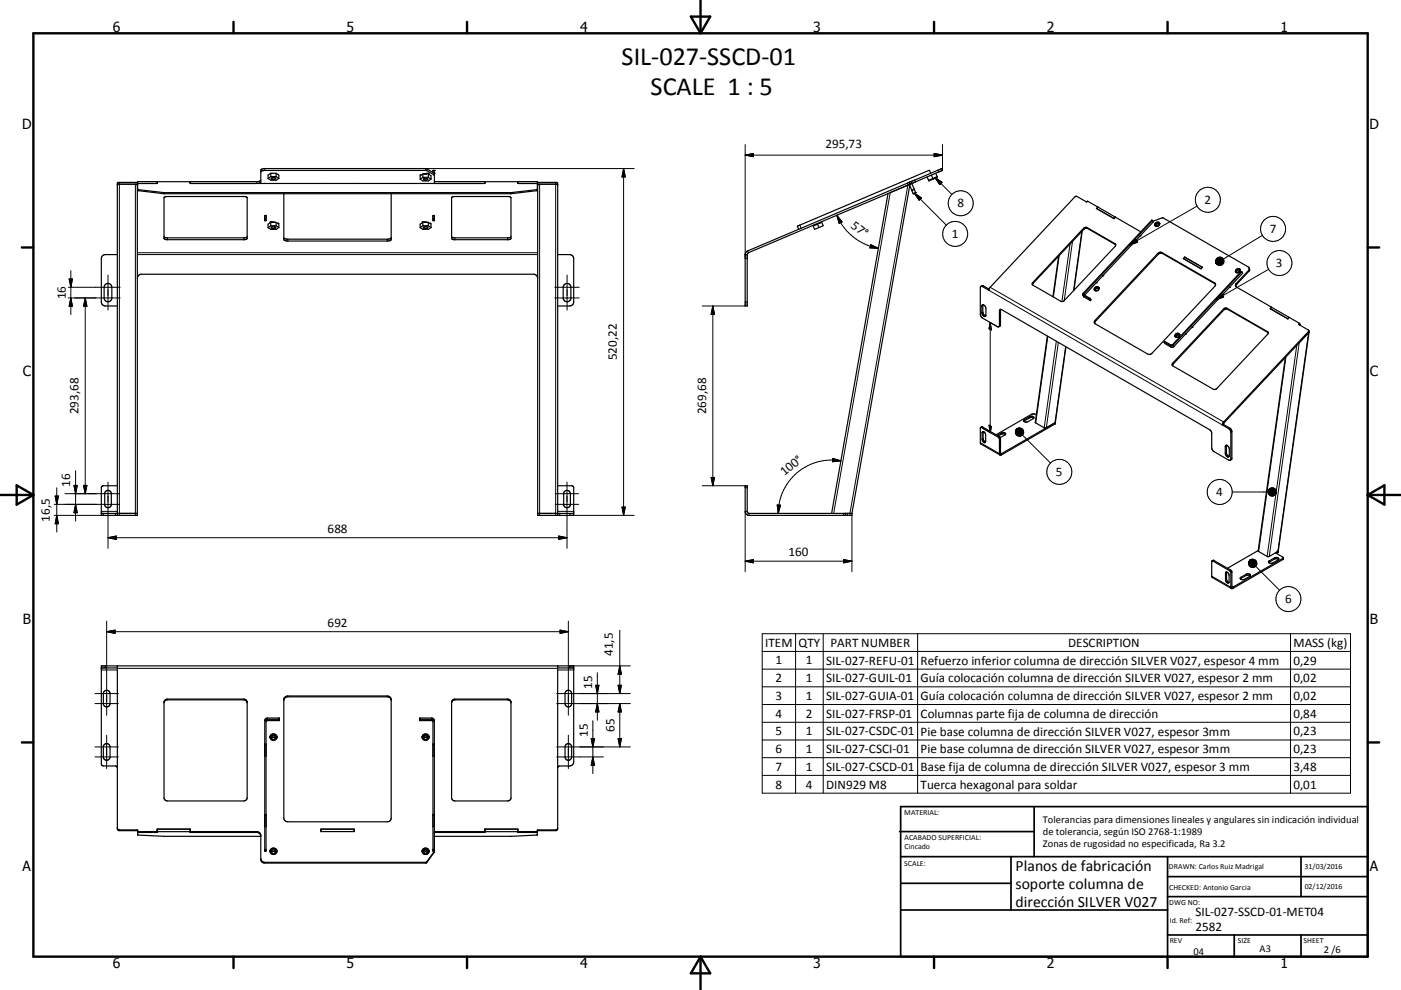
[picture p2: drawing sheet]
<svg xmlns="http://www.w3.org/2000/svg" width="420mm" height="297mm" viewBox="0 0 420 297" stroke-linecap="round" stroke-linejoin="round" font-family="sans-serif">
<g fill="none" stroke="#000" stroke-width=".36">
<path d="M35.3 55.4l-.1 .2zM35.4 55.4h-.1M35.6 55.3l-.4 .1M35.8 55.3h-.2M40.7 55.3l.5 .2v99.1h-10.8v-8.5l.6-.4h4.2M41.3 54.7h-5.7l-.4 .2v99.7M41.3 55.2l-5.7 .1M41.3 55h5.9v-.5h9.8v.5h88.4v-.5h15.7v2.5l-7.9 1.1h-104l-7.9-1v-2.6h5.8v.5M41.3 56.7l.2 .2 7.7 .9h104l7.7-.9 .2-.2M47.1 54.8h.1M49.3 59.2l.7-.2 23.9 .1 .2 .2v12.3l-.8 .3-23.9-.1-.2-.3zM57 54.8h.1"/>
<path d="M78.2 54l-1 .5h-20.1v.5M78.2 51.6l.9-.5h48.6l2.5 1.5M80.4 53.5l.8 .6h1.6l.8-.6M81 52.1l-.6 .4v1M81.2 52v1M81.2 53h1.6M81.2 53l-.8 .5M81.4 53.4l.3-.1a.58 .58 0 0 1 .9 .3l-.1 .1a.84 .84 0 0 1-1.2-.2zM81.6 52h1.2M82.8 52l.6 .4M82.8 52v1M82.8 53l.8 .5"/>
<path d="M83.6 52.5v1M85.1 58.1v13.7l.2 .3 1 .2h29.8l.9-.2 .3-.3v-13.7M126 53.7l.8 .6h1.6l.8-.6M126.8 52.2l-.8 .3v1.2M126.8 52.2v1M126.8 52.2h1.2M126.8 53.2h1.6M126.8 53.2l-.8 .5M127 53.6l.2-.1a.6 .6 0 0 1 1 .4l-.3 .1a.56 .56 0 0 1-.9-.4zM128 52.1l-.9 .1M128.4 52h-.4v.2M128.4 52l.8 .7v1"/>
<path d="M128.4 52v1.2M128.4 53.2l.8 .5M129.8 51.7v-.6h.4v.9M130.2 52l-2.6-1.4h-48.2l-1.2 .4v3.7l-1.2 .3M130.2 52v3M130.2 54.5h15.1v.5M135.5 59.2l.7-.2h16.2l.7 .2 .1 12.4-.8 .3h-16.2l-.7-.2zM145.3 54.8h.1M155.2 54.5v.5h5.9M155.2 54.8h.1M155.3 54.5v.5M161.1 55.2l5.6 .1"/>
<path d="M161.1 54.7h5.7l.4 .2v99.7M161.6 55.3l-.4 .3v99h10.8v-8.5l-.6-.4h-4.2M166.6 55.3h.2M166.7 55.3l.5 .1M167 55.4h.1M167.1 55.4l.1 .2zM266.2 58.1l-16.9 95.9M272.2 55.6l-5.3 2.2M272.6 54.7h.1M272.6 54.7l-48.5 20.6-.5 .4-.2 .7M272.6 54.7l.2 .6M272.8 55.7l.6 1.5"/>
<path d="M272.8 55.3l-17.4 98.7M272.8 55.3h.1M273.1 54.5h.1M273.1 54.5l-.5 .2M273.1 54.5l1 2.4M273.4 55l-49 20.8-.4 .6M273.4 55h.1M273.4 57.2h.1M274.1 56.9l.4 .9-.7 .3-.4-.9M274.1 56.9h.1M278 53.1l.4 1M279 52l-.3-.8-.2-.1-38.9 16.5-.5 .3 .3 .9"/>
<path d="M279.2 52.5l.5 1M279.7 53.5l-1.3 .6M279.7 53.5l.1 .2M279.8 53.7l-1.3 .6-.1-.2M280.5 52l.5 1M281 53l-1.3 .5M281 53l.1 .2-1.3 .5M282.5 51.1h.1M282.5 51.1l-9.1 3.9M282.6 51.1l-.3-.5-9.1 3.9M35.2 76.4h-3.9l-.7 .4-.2 .8v13.3l.4 .6 .8 .3h3.6M49.2 71l.8 .4h23.3l.8-.4"/>
<path d="M79.4 64.6h.4v1.6h-.4zM79.4 65.7h.1M79.8 65.7h.1M79.8 64.6v1.4h-.4M80.4 68.3l.8 .5h1.6l.8-.5M81.2 66.5l-.8 .8v1M81.2 66.5v1.2M81.2 66.5h.4v.2M81.2 67.7h1.6M81.2 67.7l-.8 .6M81.4 68.2l.3-.1a.58 .58 0 0 1 .9 .3h-.1a.83 .83 0 0 1-1.2-.2zM81.6 66.7h1.2"/>
<path d="M81.8 66.7h-.2M82.3 66.7h.2M82.8 66.7l.8 .4v1.2M82.8 66.7v1M82.8 67.7l.8 .6M85.1 71.3l.9 .5h30.4l.9-.5M126 68.3l.8 .5h1.6l.8-.5M126.8 66.5l-.8 .8v1M126.8 66.5h.4v.2M126.8 66.5v1.2M126.8 67.7h1.6M126.8 67.7l-.8 .6"/>
<path d="M127 68.2l.3-.1a.54 .54 0 0 1 .9 .3l-.8 .1-.4-.1zM127.2 66.7h1.2M127.4 66.7h-.2M127.9 66.7h.2M128.4 66.7l.8 .4v1.2M128.4 66.7v1M128.4 67.7l.8 .6M129.8 64.6h.4v1.6h-.4zM130.2 65.7h.1M130.2 64.6v1.4h-.4M135.4 71l.8 .4h16.2l.8-.4M167.2 76.4h3.9l.6 .4 .3 .8v13.3l-.5 .6-.7 .3h-3.6"/>
<path d="M223.4 76.4v15.4h.6v-15.4M223.4 76.4h.6M243.7 67.6l.5 1.2 1.3-.5M245.1 67.3l-1 .4-.1-.2M245.1 67.3l.4 1M245.9 66.7l.1 .2-.9 .4M246.3 66.5l.5 1.2-1.3 .6M317.4 76.9l-1.7 12.1M324.5 69.3l-2.5 17.8M325.8 60.6l-2.9-1.7-.6 .2-25.8 27.6M325.8 60.6h.1M325.8 60.6l.2-.3 3.1 1.8"/>
<path d="M328.8 62.6l5.2 3M328.8 62.6h.1M329.1 62.1l.1 .1M329.1 62.1l-.4 .4 5.3 3.1M329.2 62.1l12.8 7.4M329.2 62.1l-.4 .5M334 65.6h.1M334.4 65.2l-.4 .4M334.5 73.4l-8.5-4.9h-.7l-15.5 16.5-.2 .5M334.5 73.5l-.2-.4-8.4-4.8h-.7l-15.7 16.6 .1 .5M334.5 73.5l-.2 .4-15.5 16.5h-.7l-8.5-5M341.8 70.7l.1 .1"/>
<path d="M341.9 70.7l-16.7 17.9M345.6 66.2l-20.7 22 .1 .2 1.9 1.2 .2 .4-.2 .2M345.6 66.2l-.3-.1-20.6 21.9-.1 .4M345.6 66.2h.1M345.6 66.2l.2 .4-4 4.1M345.7 66.4l3-1 25.6 14.7 .2 .4-.1 .5-3.8 4.1-.2 .5 .1 .4M347.1 76l.7-.3 .5 .1 15.9 9.1 .2 .5-19 20.6-.9 .4-16.2-9.3-.2-.5 .2-.5zM347.4 67.7l-.4 .1M347.5 67.5a.43 .43 0 0 0-.6-.3 .43 .43 0 0 0-.1 .7M347.7 67.1a.89 .89 0 0 0-1.4 .6M347.7 67.1l-.3 .6M347.7 67.1a.71 .71 0 0 0-1.1-.4 .71 .71 0 0 0 0 1.1l.8-.1"/>
<path d="M355.2 77.1l-.4 .5 5.3 3M355.2 77.1l5.3 3.1-.4 .4M355.2 77.1v.1M355.2 77.2l5.2 3M355.2 77.2l-.4 .4M31.6 85.3a1.15 1.15 0 0 1 1.3-.2 1.15 1.15 0 0 1 .6 1.1v3.2a1.16 1.16 0 0 1-1.1 1.1 1.16 1.16 0 0 1-1.2-1.1v-3.5zM41.2 83.5l.3-.8 .9-.4h117.6l.9 .4 .3 .8M169.3 85.3a1.15 1.15 0 0 1 1.2-.2 1.15 1.15 0 0 1 .7 1.1v3.2a1.16 1.16 0 0 1-1.2 1.1 1.16 1.16 0 0 1-1.2-1.1l.1-3.5zM294.1 85.9l.6-.2 1.8 1M294.5 91.5a1.03 1.03 0 0 1 1.1 1.1v1.9a.52 .52 0 0 1-.6 .5 .52 .52 0 0 1-.5-.6l-.1-.4v-2.3zM294.7 91.4v2.4l.4 .7 .4 .3M296.5 86.7l-.1 .4-2-1.2-.5 .3v8.1l.3 .7 5.2 3 .2-.4v-4.5l.4-.3"/>
<path d="M300 92.8l62.6 36.1 .6 .7 .1 4.8 .2 .7 4.9 2.9 .5 .1M300 92.8v4.8l-.6 .4M324.6 88.4l2 1.3 .3 .5M324.6 88.5l.3 .5 2 1.2M329 87.2h-.1M329.2 87.1l-.2 .1M329.4 86.8a.46 .46 0 0 0-.7-.2 .46 .46 0 0 0-.1 .7M329.4 86.8l-.2 .3M329.4 86.8a.72 .72 0 0 0-.6-.9 .72 .72 0 0 0-.8 .8l.2 .5h.8M329.5 86.4a.89 .89 0 0 0-1.4 .7M330.6 82.7v.1M357.4 98.2h.1"/>
<path d="M360.4 80.2l-.3 .4M360.4 80.2h.1M364.4 85.3l-15.9-9.3h-.7l-19.4 20.4-.2 .6M366.7 88.2v.1M366.8 92.7l.9-.3 12.3 7.1 .2 .4-.1 .3-15.3 16.4-.7 .3-12.5-7.1-.2-.5zM368.6 86.2h.1M370.5 81a.67 .67 0 0 1 .9-.5 .67 .67 0 0 1 .3 1 .66 .66 0 0 1-.9 .3 .66 .66 0 0 1-.3-.8zM370.5 86l16 9.2M371.6 81.6l-.5 .2M371.9 81a.87 .87 0 0 0-1.5 .5M372.3 81.6l-20.6 22-.6 .2-2.1-1.1M372.3 81.6h.1"/>
<path d="M372.3 81.6l.2 .4-20.6 22-.8 .2-1.9-1.1-.2-.4M372.3 81.6l-.2-.1-20.7 22-2.1-1M374.5 80.4l.1 .8-3.9 4.1-.2 .7M380.2 99.8l-12.2-7.1h-.7l-15.6 16.5-.2 .5M380.9 92.6l5.2 3M380.9 92.6v.1M381.2 92.2l-.4 .4 5.3 3.1 .4-.5M381.3 92.2l-.4 .4M386.1 95.6v.1M386.5 95.2v.1M386.5 95.2l-.4 .4M386.5 95.2l3.1 1.8"/>
<path d="M389.6 97l-.2 .3 2.8 1.7 .1 .5-25.4 27.1-.4 .9M389.6 97l.1 .3M389.7 97.3l-.1 .1M389.7 97.3l.2 .3M392.3 99.8l-2.8 3M392.3 99.1l.2 .5M392.5 99.6l-9.3 65.7M392.5 99.6l-25.5 27.3-.2 .4M314 100.8l-3.6 25.9 2.8 1.7 .5-.1M319.6 104l-3.2 22.7M349 102.7h.1M349.3 102.4v.1"/>
<path d="M349.3 102.4l-.3 .3M353.4 101l-.6 .2M353.4 101l-.4 .2M353.5 100.9l-.1 .1M353.6 100.9a.44 .44 0 0 0-.7-.4 .44 .44 0 0 0-.1 .7M353.7 100.4a.89 .89 0 0 0-1.4 .6M353.7 100.4a.71 .71 0 0 0-1-.3 .71 .71 0 0 0-.1 1.1h.2M353.7 100.4l-.2 .5M385.4 107.2l-8.2 58.1 2.9 1.7 3-1.6M294 128.2l.5-.1 5.4 3.2M294 128.2l5.5 3.2 .3 5.1M294 128.2v4.9l5.8 3.4"/>
<path d="M294.6 129.5a.86 .86 0 0 1 .9 1v1.9a.51 .51 0 0 1-.6 .4 .51 .51 0 0 1-.4-.6zM294.8 129.5v2.3l.4 .7M295.2 132.5l.3 .1M295.5 132.2l-.4 .2M298.9 130.6l1.5-.8a.55 .55 0 0 1 .7-.1 .55 .55 0 0 1 .2 .8l-1.4 .8M301.4 130.4l-.8-.3-1.3 .7M307 126l1.9-1.1a.56 .56 0 0 1 .7-.1 .56 .56 0 0 1 .2 .8l-1.8 1a.62 .62 0 0 1-.7 .1 .62 .62 0 0 1-.3-.7zM309.9 125.5l-1-.2-1.9 1.1M310.7 124.5a1.4 1.4 0 0 0-1.5-.2l-10.6 6.1M316.3 126.9l-16.1 9.2-.2-.2-.1-4.6M316.4 126.8l-.1 .1M316.4 126.7v.1"/>
<path d="M316.4 126.7l-.1 .5-16 9.3h-.5M316.4 126.7l-.1 .2M366.5 127.5l2 1.2 .5 .8-.1 8.6M366.8 127.3l2 1.2 .5 .7v8.4l-.5 .5M366.8 127.3l-.3 .2M367.4 133.7a.91 .91 0 0 1 1.2 1v2a.46 .46 0 0 1-.5 .4 .46 .46 0 0 1-.4-.3l-.4-.8zM367.7 133.6v2.4l.2 .5 .6 .4M30.4 154h10.8M31.6 147.5a1.01 1.01 0 0 1 1.1-.3 1.01 1.01 0 0 1 .7 .9v3.2a.99 .99 0 0 1-1 1 .99 .99 0 0 1-1-1v-3.2zM161.2 154h10.8M169.3 147.5a1.01 1.01 0 0 1 1.1-.3 1.01 1.01 0 0 1 .6 .9v3.2a1 1 0 0 1-1 1 1 1 0 0 1-1-1v-3.2zM223.4 145.7h.6v7.7l.4 .6h31v.6h-31l-.7-.4-.3-.5z"/>
<path d="M253.4 154v.6M363.3 168.3l5.5 3 .2 .5v4.5l.2 .3-5.8-3.4zM367.5 171.7a.8 .8 0 0 1 1 .9v2a.51 .51 0 0 1-.6 .3 .51 .51 0 0 1-.4-.6zM367.8 171.6l-.1 2.3 .7 .9M374.8 172.8l-1.9 1.1-1-.2M374.8 172.8l.1-.2a.87 .87 0 0 0-1.3-.3l-1.7 1v.4M374.8 172.8l-1-.2-1.9 1.1M377.2 165.2l-9.2 5.3M380.4 168.4l1.7-1a.79 .79 0 0 1 1.3 .4l-2 1.2a.62 .62 0 0 1-.7 0 .62 .62 0 0 1-.3-.6zM382.7 166l2 1.2v.6l-15.5 8.8M383.1 165.4l-.5 .3 .1 .3M383.2 165.4h-.1"/>
<path d="M383.2 165.7l-.5 .3M383.2 165.3v.1M383.2 165.7h.1M383.2 165.3v.4M383.2 165.3l-.1 .1M383.3 167.9l-1-.3-1.9 1.2M384.7 167.4l-15.1 8.8-.3-.2-.1-4.7-5.3-3.2-.5 .2M35.2 199.8v48.9l.2 .4 .4 .1 5.5 .1M167.2 199.8v48.9l-.3 .4-.3 .1-5.5 .1M30.4 200.4h4.8M31.2 207.4a1 1 0 0 1 1.1-.2 1 1 0 0 1 .7 .9v3a1 1 0 0 1-1 1 1 1 0 0 1-1-1v-3zM49.2 210.7l.1 29.1 .9 .5h22.9l.6-.2 .4-.7v-28.7l-.2-.6-.8-.4h-22.9l-.8 .4-.2 .8"/>
<path d="M49.2 210.7l.4-.5 .6-.2h22.9l.6 .2 .4 .7M83.8 215.9l-3.8-.1-.2 .4v39.2h-.4v-39.2l.1-.4 .5-.3h3.8v.7h-3.6l-.4 .4M85.1 209.9v35.5l.2 .7 1 .4h29.8l.8-.2 .4-.9v-35.5l-.3-.7-.9-.4h-29.8l-1 .4-.2 .9M85.1 209.9l.5-.6 .7-.2h29.8l.8 .2 .4 .8M125.8 215.5v.7h3.6l.4 .2M125.8 215.8h3.7l.3 .3v39.3h.4M125.8 215.5h3.8l.5 .3 .1 .4v39.2M125.8 215.5h.1M125.8 215.8v.1M135.4 210.9l.4-.7 .6-.2h15.8l.6 .2 .4 .7M135.6 210.1l.8-.4h15.8l.9 .6 .1 29.1-.6 .8-16.2 .1-.9-.5-.1-29.1zM167.2 200.4h4.8"/>
<path d="M169.7 207.4a.98 .98 0 0 1 1.1-.3 .98 .98 0 0 1 .6 1v3a.99 .99 0 0 1-1 1 .99 .99 0 0 1-1-1v-3zM31.2 223.4a1 1 0 0 1 1.1-.2 1 1 0 0 1 .7 .9v3a1 1 0 0 1-1 1 1 1 0 0 1-1-1v-3zM35.2 230.4l-.4-.6h-3.8l-.6-.4v-29.6h141.6v29.1l-.7 .8-3.7 .1-.4 .6M79.4 223.4h.1M79.4 223.2h.1M79.4 226.9h.1M79.8 223.2v3.7M79.8 223.4h.1M81 221.3a1.06 1.06 0 0 1 1-.9 1.06 1.06 0 0 1 1 .9M81.4 221.6a.65 .65 0 0 1 .6-.8 .65 .65 0 0 1 .6 .8M81.4 221.6a.7 .7 0 0 0 1.2 0M81.4 221.6a.68 .68 0 0 1 1.2 0"/>
<path d="M127 221.6a.64 .64 0 0 1 .6-.9 .64 .64 0 0 1 .6 .9M127 221.6a.7 .7 0 0 1 1.2 0M127 221.6a.68 .68 0 0 0 .6 .4 .68 .68 0 0 0 .6-.4M128.6 221.2a1.06 1.06 0 0 0-1-.8 1.06 1.06 0 0 0-1 .9M130.2 223.2v3.7M130.2 223.4h.1M169.7 223.4a.98 .98 0 0 1 1.1-.2 .98 .98 0 0 1 .6 .9v3a.99 .99 0 0 1-1 1 .99 .99 0 0 1-1-1v-3zM35.2 248.4l.2 .5 .4 .1h5.5v1.5M41.3 249.7h5.9v-.9h9.8v.9h20l.7 .3 .5 .6M41.3 249.5h5.8M41.3 250.5h.1M41.3 250.5l7.9 .4h29"/>
<path d="M47.1 249.7v-1h10v1M47.1 249h.1M47.2 249.5h9.8M57 249h.1M57.1 249.5h19.9l.9 .4 .3 .9M78.2 250.6v7.2M78.2 257.6v.2M79.4 244.6h.1M79.4 244.3h.1M79.4 248h.1M79.8 244.3v3.7M79.8 244.6h.1"/>
<path d="M80.9 255.5a1.07 1.07 0 0 1 1.1-.9 1.07 1.07 0 0 1 1 .9M81.4 255.8a.68 .68 0 0 1 1.2 0M96.2 249h.1M96.2 248.7h10v.8h-10zM96.3 249.5v-.7h9.8v.7M106.1 249h.1M127 255.9a.7 .7 0 0 1 1.2 0M128.6 255.3a1.07 1.07 0 0 0-1.1-.6 1.07 1.07 0 0 0-.9 .8M130.2 244.3v3.7M130.2 244.6h.1M130.2 255.4l-2.2 3.1-.4 .2h-48.2l-.8-.2-.4-.7M130.2 249.7h15.2v-.9h9.8v.9h5.9"/>
<path d="M130.2 255.3v.1M145.3 249.7v-1h10v1M145.3 249.5h-15.1v6.1l-2.2 3.2-.4 .1h-48.2l-1-.4-.2-.7M145.3 249h.1M155.2 249h.1M161.1 250.5l-7.9 .4h-23M161.1 249.5h-15.7M161.1 250.5h.1M167.2 248.4l-.3 .5-.3 .1h-5.4l-.1 1.5"/>
<circle cx="371.2" cy="81.4" r=".44"/>
<circle cx="82" cy="221.2" r="1.02"/>
<circle cx="127.6" cy="221.1" r="1.01"/>
<circle cx="82" cy="255.4" r="1.02"/>
<circle cx="82" cy="255.5" r=".63"/>
<circle cx="127.6" cy="255.6" r=".63"/>
<circle cx="127.6" cy="255.4" r="1.01"/>
</g>
<g fill="none" stroke="#000" stroke-width=".3">
<path d="M35.8 54.7v99.9M40.6 55.3v99.3M41.2 54.7v.6M41.5 56.9v.3M49.2 57.8v.3M77 54.5v.5M79.4 50.6v.5M81.6 52l-.6 .1M83.4 52.4l.2 .1M128 50.7v.5M129.8 51.2h.4M130.2 51.9v.6"/>
<path d="M153.2 57.8v.3M160.9 56.9v.3M161.2 54.7v.6M161.8 55.3v99.3M166.6 54.7v99.9M187 50.6v104M187 50.6l.5 2.5h-1zM190.1 50.6h-62.5v.5M223.4 43.4v34.2h.6M223.4 46.5l2.5-.5v1zM223.4 46.5h59.2M266.9 57.8l-17 96.2"/>
<path d="M272.1 54.9l.2 .6M272.2 55.6l-17.4 99M272.7 54.7l.2 .5M274.1 56.7l-.8 .3M274.1 56.9l-.7 .3M274.1 58l9.6 9.5M274.1 58l2.2 1.4-.7 .7zM274.2 54l.3 .6M274.5 57.8l-.7 .3M280.1 46l2.5 .5-2.5 .5zM280.3 53.3l5.1 5M280.3 53.3l2.1 1.4-.7 .7z"/>
<path d="M281.2 51.1l.3 .5M282.6 43.4v7.7M41.2 75.8h120M41.2 76.4h120M50.2 71.4v.5M73.1 71.4v.5M86.3 71.8v.5M116.1 71.8v.5M136.4 71.4v.5M152.2 71.4v.5M224.1 75.3l.3 .5M239.8 67.5l.4 1"/>
<path d="M250.9 64.6a16.7 16.7 0 0 0 12.4 9.9M250.9 64.6l1.6 2-.9 .4zM261.1 73.4l2.2 1.1-2.5-.1zM317.6 76.7l-1.8 12.4M320.8 73.2l-2.4 17.3M321.5 72.4l-2.4 17.8M324.3 69.4l-2.5 17.8M324.9 68.5l.1 .2M325.9 68.3l.1 .2M334.3 73.1l.1 .3M338.7 73.5l1.9-1.7 .5 .9zM345.3 66.1l.2 .1"/>
<path d="M347.1 76l.1 .3M348.3 75.8l.2 .2M358.9 61.8l-20.2 11.7M378.5 70.6l-11.7 7.1M20.5 89.4h15.5M20.5 86.2h15.5M20.7 83.7h1l-.5 2.5zM21.2 89.4l.5 2.5h-1zM21.2 81.2v13.2M25.6 89.4v58.7M25.6 89.4l.5 2.5h-1.1zM32.4 82.5v10.5"/>
<path d="M166.4 89.4h7.3M166.4 86.2h7.3M170 82.5v10.5M210.5 91.8h12.9M213.7 91.8v53.9M213.7 91.8l.5 2.5h-1zM223.4 90.6h.6M294.7 93.7l-.3 .1M294.7 91.7l-.3 .2M294.9 85.8l-.4 .2M296.4 87.1l70.1 40.4M296.8 96.7l2.3 1.3"/>
<path d="M296.9 86.2l70 40.4 .1 .3M296.9 96.8v33M296.9 96.8l.3 2.2-.7-.4zM300 93.1l-.4 .2M300 97.4l-.4 .2M309.7 84.7l.1 .3M324.7 88l.5 .6M325 88.4l-.2 .3 .2 .4M326.8 89.5l-.2 .2M326.9 89.6l-.2 .2M328.3 96.1l.1 .3M364.2 84.9l.1 .3"/>
<path d="M364.4 90l2-1.7 .5 .8zM366.8 92.7l.1 .3M367.9 92.5l.1 .2M370.6 85.1l.1 .2M372 81.5l.2 .2M374.3 81.1l.1 .3M380 99.5l.1 .3M380.3 80.8l-15.9 9.2M389.4 97.2v.2M392.3 99.5l.1 .3M392.3 99.8l-9.2 66M314.2 100.9l-3.7 26"/>
<path d="M316.7 102.4l-3.6 25.9M317.3 102.7l-3.6 25.6M319.5 104l-3.2 23.2M349.3 102.5l-.2 .2M351.1 103.5l-.2 .2 .2 .5M351.5 103.4l.4 .6M351.6 108.9l.1 .3M385.5 107.1l-8.1 58.4M388.8 103.6l-8.9 63.3M389.5 102.8l-9 64.1M249.7 137.5l2.4 .8-2.5 .2zM252.1 138.3a16 16 0 0 0-18.8 15.7"/>
<path d="M293.9 132.8l5.7 3.3 .4-.2 .3 .2v.4M294.5 128.1l-.3 .1M294.6 128.5l2.3 1.3M294.7 129.7l-.3 .2M294.7 131.6l-.3 .2M296.5 127.5l.7 .4-.3 1.9zM299.6 131l-.3 .2M300 131.6l-.4 .2M300.2 129.9v.4M306.6 130.5l8.3 8.4M307.1 125.9v.4M308.7 125v.4"/>
<path d="M367.7 135.8l-.4 .2M367.7 133.8l-.4 .2M368.7 128.4l-.3 .2M369.3 137.5l-.3 .2M369.3 129.5l-.3 .2M16.3 151.3h19.6M16.5 148.8h1l-.5 2.5zM17 146.3v13.3M17 154.6l.5 2.5h-1zM19.5 148.1h16.4M22.2 145.6h1l-.5 2.5zM22.7 141.2v15.1"/>
<path d="M22.7 151.3l.5 2.5h-1zM25 145.6h1.1l-.5 2.5zM30.4 153.4h4.8M31 154v.6h-14.7M32.4 144.6v19.9M34.6 154v.6M166.5 151.3h7M166.5 148.1h7M167.2 153.4h4.8M167.8 154v.6M170 144.6v19.9M170.8 154v.6h19.3"/>
<path d="M186.5 152.1h1l-.5 2.5zM210.5 145.7h12.9M213.2 143.2h1l-.5 2.5zM223.4 146.3h.6M224 153.4h-.6v18.1M224.6 154v.6M233 151.5l1 .1-.7 2.4zM252.8 154v.6M254 154v.6M255.4 154.6v16.9M369.4 147.6h10.7M32.4 161.3h137.6"/>
<path d="M32.4 161.3l2.5-.5v1zM167.5 160.8l2.5 .5-2.5 .5zM223.4 168.4h32M223.4 168.4l2.5-.5v1zM252.9 167.9l2.5 .5-2.5 .5zM363.3 172.9l5.7 3.3 .3-.2 .4 .2v.3M363.9 168.1l-.3 .2M367.7 173.8l-.3 .1M367.7 171.8l-.3 .2M369 171.1l-.3 .2M369.3 171.6l-.3 .2M372 173.2v.3"/>
<path d="M373.6 172.3v.3M376.5 169.9l7.1 7.2M380.5 168.3v.3M382.1 167.4v.3M382.7 165.7v.3M384.6 167.5v.4M31.6 199.8v.6M32 186.3v28.3M32 189.5h138.4M32 189.5l2.5-.5v1zM167.9 189l2.5 .5-2.5 .5zM170.4 186.3v28.3"/>
<path d="M185.8 189.1v19M185.8 199.8l.5 2.5h-1zM189 199.8h-18.2v.6M228.5 190.1h176.4v47.9h-176.4zM228.5 195.4h176.4M238.5 190.1v47.9M246.8 190.1v47.9M275.1 190.1v47.9M386.9 190.1v47.9M28.5 211.1h7M28.5 208.1h7M30.4 201h4.8"/>
<path d="M35.2 200.5h132M50.2 209.7v.3M73.1 209.7v.3M79.4 216.2h.4M80.2 215.4v.8M83.6 215.4v.4M86.3 208.8v.3M116.1 208.8v.3M126 215.4v.4M129.4 215.4v.8M129.8 216.2h.4M136.4 209.7v.3"/>
<path d="M152.2 209.7v.3M166.9 211.1h22.1M166.9 208.1h22.1M167.2 201h4.8M177.7 216.2v15.9M178.6 205.6h1l-.5 2.5zM179.1 201.8v14.3M179.1 211.1l.5 2.5h-1zM185.3 205.6h1l-.5 2.5zM185.8 211.1v13M185.8 211.1l.5 2.5h-1zM228.5 200.7h176.4"/>
<path d="M228.5 206.1h176.4M228.5 211.4h176.4M228.5 216.7h176.4M28.5 224.1h7M28.5 227.1h7M32 220.6v10M166.9 224.1h22.1M166.9 227.1h14M170.4 220.6v10M177.2 221.6h1l-.5 2.5zM177.7 227.1l.5 2.5h-1zM185.3 221.6h1l-.5 2.5z"/>
<path d="M228.5 222h176.4M228.5 227.3h176.4M228.5 232.6h176.4M35.8 249v.2M41.2 249v.2M77 249.5v.2M79.4 258.7v.2M79.4 254.8h.4M79.4 255.1h.4M127.6 258.7v.2M128 258.5v.3M129.8 254.8h.4"/>
<path d="M129.8 255.1h.4M130.2 255.5v.2M161.2 249v.2M166.6 249v.2"/>
<circle cx="362.1" cy="59.9" r="3.8"/>
<circle cx="286.4" cy="70.2" r="3.8"/>
<circle cx="288" cy="61" r="3.7"/>
<circle cx="381.7" cy="68.7" r="3.8"/>
<circle cx="383.6" cy="78.9" r="3.8"/>
<circle cx="317.6" cy="141.6" r="3.8"/>
<circle cx="365.7" cy="147.6" r="3.8"/>
<circle cx="386.3" cy="179.7" r="3.7"/>
</g>
<g fill="#000">
<circle cx="129.8" cy="51.1" r=".18"/>
<circle cx="130.2" cy="51.1" r=".18"/>
<circle cx="130.2" cy="52" r=".18"/>
<circle cx="273.8" cy="58.1" r=".18"/>
<circle cx="274.5" cy="57.8" r=".18"/>
<circle cx="129.8" cy="65.7" r=".18"/>
<circle cx="339.9" cy="72.8" r=".18"/>
<circle cx="341.9" cy="70.7" r=".18"/>
<circle cx="328.7" cy="84.8" r=".18"/>
<circle cx="330.6" cy="82.7" r=".18"/>
<circle cx="357.4" cy="98.2" r=".18"/>
<circle cx="366.7" cy="88.3" r=".18"/>
<circle cx="368.6" cy="86.2" r=".18"/>
<circle cx="355.4" cy="100.3" r=".18"/>
<circle cx="129.8" cy="223.4" r=".18"/>
<circle cx="129.8" cy="223.2" r=".18"/>
<circle cx="129.8" cy="226.9" r=".18"/>
<circle cx="129.8" cy="244.6" r=".18"/>
<circle cx="129.8" cy="248" r=".18"/>
<circle cx="129.8" cy="244.3" r=".18"/>
</g>
<g fill="none" stroke="#000" stroke-width=".71">
<path d="M10 10h400v277h-400zM70 6.6v3.4M140 6.6v3.4M207.1 5h5.8l-2.9 5zM210 0v10M280 6.6v3.4M350 6.6v3.4M6.6 74.2h3.4M410 74.2h3.5M0 148.5h10M5 145.6l5 2.9-5 2.9zM410 148.5h10.1"/>
<path d="M410 148.5l5.1-2.9v5.8zM6.6 222.7h3.4M410 222.7h3.5M70 287v3.4M140 287v3.4M210 287v10M210 287l2.9 5h-5.8zM280 287v3.4M350 287v3.4"/>
</g>
<g fill="none" stroke="#000" stroke-width=".51">
<path d="M269.7 249.5h40.3M270 242h140v45h-140zM270 257h140M303.1 257v16M310 242v15M350 257v30M390.1 257v12M270 265h33.1M270 273h80M350 269h60M350 263h60M350 280.5h60"/>
<path d="M370 280.5v6.5M390.1 280.5v6.5"/>
</g>
<g fill="#000" stroke="#000" stroke-width=".3">
<path d="M187 50.6l.5 2.5h-1zM223.4 46.5l2.5-.5v1zM274.1 58l2.2 1.4-.7 .7zM280.1 46l2.5 .5-2.5 .5zM280.3 53.3l2.1 1.4-.7 .7zM250.9 64.6l1.6 2-.9 .4zM261.1 73.4l2.2 1.1-2.5-.1zM338.7 73.5l1.9-1.7 .5 .9zM364.7 79l.3 .4zM364.7 79l.6 .5zM364.7 79l.8 .6zM364.7 79l1.1 .6z"/>
<path d="M364.7 79l1.4 .6zM364.7 79l1.6 .5-.2 .1zM364.7 79l1.8 .3-.2 .2zM364.7 79l2 .1-.2 .2zM364.7 79l2.2-.1-.2 .2zM364.7 79l2.2-.4v.3zM364.7 79l2.3-.6-.1 .2zM364.7 79l2.2-.9 .1 .3zM364.7 79l2.2-1.2v.3zM364.7 79l2-1.4 .2 .2zM364.7 79l1.8-1.6 .2 .2zM366.3 77.3l.2 .1-1.8 1.6z"/>
<path d="M366.1 77.2l.2 .1-1.6 1.7zM365.8 77.1l.3 .1-1.4 1.8zM365.5 77.1h.3l-1.1 1.9zM365.3 77.2l.2-.1-.8 1.9zM365 77.3l.3-.1-.6 1.8zM364.8 77.5l.2-.2-.3 1.7zM364.8 77.5l-.1 1.5zM364.7 77.7v1.3zM364.5 78l.2 1zM364.5 78.2l.2 .8zM364.5 78.5l.2 .5zM364.5 78.8l.2 .2z"/>
<path d="M20.7 83.7h1l-.5 2.5zM21.2 89.4l.5 2.5h-1zM25.6 89.4l.5 2.5h-1.1zM213.7 91.8l.5 2.5h-1zM296.9 96.8l.3 2.2-.7-.4zM364.4 90l2-1.7 .5 .8zM249.7 137.5l2.4 .8-2.5 .2zM296.5 127.5l.7 .4-.3 1.9zM304.8 128.8l-.3 .4zM304.8 128.8l-.4 .7zM304.8 128.8l-.4 .9zM304.8 128.8l-.3 1.2z"/>
<path d="M304.8 128.8l-.2 1.5zM304.8 128.8l-.1 1.7-.1-.2zM304.8 128.8l.1 1.9-.2-.2zM304.8 128.8l.4 2-.3-.1zM304.8 128.8l.6 2.1-.2-.1zM304.8 128.8l.9 2.1h-.3zM304.8 128.8l1.2 2.1h-.3zM304.8 128.8l1.4 2-.2 .1zM304.8 128.8l1.7 1.8-.3 .2zM304.8 128.8l1.8 1.6-.1 .2zM304.8 128.8l2 1.4-.2 .2zM304.8 128.8l2.1 1.2-.1 .2z"/>
<path d="M304.8 128.8l2.1 .9v.3zM304.8 128.8l2.1 .6v.3zM304.8 128.8l2 .4 .1 .2zM304.8 128.8l1.9 .1 .1 .3zM304.8 128.8l1.7-.1 .2 .2zM304.8 128.8l1.5-.2 .2 .1zM304.8 128.8l1.5-.2zM304.8 128.8l1.2-.3zM304.8 128.8l1-.4zM304.8 128.8l.7-.4zM304.8 128.8l.4-.3zM304.8 128.8l.2-.2z"/>
<path d="M16.5 148.8h1l-.5 2.5zM17 154.6l.5 2.5h-1zM22.2 145.6h1l-.5 2.5zM22.7 151.3l.5 2.5h-1zM25 145.6h1.1l-.5 2.5zM186.5 152.1h1l-.5 2.5zM213.2 143.2h1l-.5 2.5zM233 151.5l1 .1-.7 2.4zM382.5 147.1l.2 .5zM382.4 146.8l.3 .8zM382.2 146.6l.5 1zM382 146.5l.7 1.1z"/>
<path d="M381.7 146.4l1 1.2zM381.5 146.4h.2l1 1.2zM381.2 146.4h.3l1.2 1.2zM380.9 146.4h.3l1.5 1.2zM380.7 146.6l.2-.2 1.8 1.2zM380.5 146.7l.2-.1 2 1zM380.5 146.7l2.2 .9-2.4-.7zM380.3 146.9l2.4 .7-2.5-.4zM380.2 147.2l2.5 .4-2.5-.1zM380.2 147.5l2.5 .1-2.5 .1zM380.2 147.7l2.5-.1-2.5 .4zM380.2 148l2.5-.4-2.4 .6z"/>
<path d="M380.3 148.2l2.4-.6-2.2 .8zM380.5 148.4l2.2-.8-2 1zM380.7 148.6l2-1-1.8 1.1zM380.9 148.7l1.8-1.1-1.5 1.2zM381.2 148.8l1.5-1.2-1.2 1.2zM382.7 147.6l-1 1.2h-.2zM382.7 147.6l-1 1.2zM382.7 147.6l-.7 1.1zM382.7 147.6l-.5 .9zM382.7 147.6l-.3 .7zM382.7 147.6l-.2 .5zM382.7 147.6l-.1 .3z"/>
<path d="M32.4 161.3l2.5-.5v1zM167.5 160.8l2.5 .5-2.5 .5zM223.4 168.4l2.5-.5v1zM252.9 167.9l2.5 .5-2.5 .5zM374.7 168.1l-.3 .5zM374.7 168.1l-.4 .8zM374.7 168.1l-.4 1zM374.7 168.1l-.3 1.3zM374.7 168.1l-.2 1.5zM374.7 168.1l-.1 1.8-.1-.3zM374.7 168.1l.1 1.9-.2-.1zM374.7 168.1l.4 2.1-.3-.2z"/>
<path d="M374.7 168.1l.6 2.2-.2-.1zM374.7 168.1l.9 2.2h-.3zM374.7 168.1l1.2 2.1-.3 .1zM374.7 168.1l1.4 2-.2 .1zM374.7 168.1l1.7 1.9-.3 .1zM374.7 168.1l1.8 1.7-.1 .2zM374.7 168.1l2 1.5-.2 .2zM374.7 168.1l2.1 1.2-.1 .3zM374.7 168.1l2.1 1v.2zM374.7 168.1l2.1 .7v.3zM374.7 168.1l2 .4 .1 .3zM374.7 168.1l1.9 .2 .1 .2z"/>
<path d="M374.7 168.1h1.7l.2 .2zM374.7 168.1l1.5-.2 .2 .2zM374.7 168.1l1.5-.2zM374.7 168.1l1.2-.3zM374.7 168.1l1-.3zM374.7 168.1l.7-.3zM374.7 168.1l.4-.2zM374.7 168.1l.2-.1zM32 189.5l2.5-.5v1zM167.9 189l2.5 .5-2.5 .5zM178.6 205.6h1l-.5 2.5zM179.1 211.1l.5 2.5h-1z"/>
<path d="M185.3 205.6h1l-.5 2.5zM185.8 199.8l.5 2.5h-1zM185.8 211.1l.5 2.5h-1zM177.2 221.6h1l-.5 2.5zM177.7 227.1l.5 2.5h-1zM185.3 221.6h1l-.5 2.5z"/>
</g>
<g font-size="7.9">
<text x="186.4" y="19.6">SIL-027-SSCD-01</text>
<text x="195.1" y="28.5">SCALE 1 : 5</text>
</g>
<g font-size="4.7">
<text x="304.5" y="261.2">Planos de fabricación</text>
<text x="304.5" y="266.6">soporte columna de</text>
<text x="304.5" y="272">dirección SILVER V027</text>
</g>
<g font-size="4.2">
<text x="33.9" y="9.6">6</text>
<text x="103.9" y="9.6">5</text>
<text x="173.9" y="9.6">4</text>
<text x="243.8" y="9.6">3</text>
<text x="313.9" y="9.6">2</text>
<text x="383.9" y="9.6">1</text>
<text x="6.7" y="38.7">D</text>
<text x="410.5" y="38.7">D</text>
<text x="6.9" y="112.9">C</text>
<text x="410.7" y="112.9">C</text>
<text x="6.9" y="187.1">B</text>
<text x="410.7" y="187.1">B</text>
<text x="6.8" y="261.4">A</text>
<text x="410.7" y="261.4">A</text>
<text x="33.9" y="290.4">6</text>
<text x="103.9" y="290.4">5</text>
<text x="173.9" y="290.4">4</text>
<text x="243.8" y="290.4">3</text>
<text x="313.9" y="290.4">2</text>
<text x="383.9" y="290.4">1</text>
</g>
<g font-size="3.9">
<text x="247.5" y="44.4">295,73</text>
<text x="287" y="62.2">8</text>
<text x="361.1" y="61.2">2</text>
<text x="254.9" y="68" transform="rotate(38 254.9 68)">57°</text>
<text x="285.3" y="71.5">1</text>
<text x="380.7" y="69.9">7</text>
<text x="382.5" y="80.2">3</text>
<text x="19.7" y="89.8" transform="rotate(-90 19.7 89.8)">16</text>
<text x="184.9" y="108.1" transform="rotate(-90 184.9 108.1)">520,22</text>
<text x="23.5" y="124.3" transform="rotate(-90 23.5 124.3)">293,68</text>
<text x="211.7" y="124.3" transform="rotate(-90 211.7 124.3)">269,68</text>
<text x="235.2" y="142.9" transform="rotate(-40 235.2 142.9)">100°</text>
<text x="316.6" y="142.8">5</text>
<text x="21.1" y="146" transform="rotate(-90 21.1 146)">16</text>
<text x="364.7" y="148.8">4</text>
<text x="15" y="156.5" transform="rotate(-90 15 156.5)">16,5</text>
<text x="98.2" y="159.8">688</text>
<text x="236.4" y="166.8">160</text>
<text x="385.3" y="181">6</text>
<text x="98.2" y="188">692</text>
<text x="183.7" y="196.8" transform="rotate(-90 183.7 196.8)">41,5</text>
<text x="229.4" y="194.1">ITEM</text>
<text x="239.4" y="194.1">QTY</text>
<text x="249" y="194.1">PART NUMBER</text>
<text x="320.2" y="194.1">DESCRIPTION</text>
<text x="387.8" y="194.1">MASS (kg)</text>
<text x="232.5" y="199.3">1</text>
<text x="241.6" y="199.3">1</text>
<text x="247.7" y="199.4">SIL-027-REFU-01</text>
<text x="276" y="199.4">Refuerzo inferior columna de dirección SILVER V027, espesor 4 mm</text>
<text x="387.8" y="199.4">0,29</text>
<text x="177.5" y="206.6" transform="rotate(-90 177.5 206.6)">15</text>
<text x="232.5" y="204.6">2</text>
<text x="232.5" y="210">3</text>
<text x="241.6" y="204.6">1</text>
<text x="241.6" y="210">1</text>
<text x="247.7" y="204.6">SIL-027-GUIL-01</text>
<text x="247.7" y="210">SIL-027-GUIA-01</text>
<text x="276" y="204.7">Guía colocación columna de dirección SILVER V027, espesor 2 mm</text>
<text x="387.8" y="204.6">0,02</text>
<text x="387.8" y="210">0,02</text>
<text x="232.5" y="215.3">4</text>
<text x="241.6" y="215.3">2</text>
<text x="247.7" y="215.3">SIL-027-FRSP-01</text>
<text x="276" y="210.1">Guía colocación columna de dirección SILVER V027, espesor 2 mm</text>
<text x="276" y="215.4">Columnas parte fija de columna de dirección</text>
<text x="387.8" y="215.3">0,84</text>
<text x="176.2" y="221" transform="rotate(-90 176.2 221)">15</text>
<text x="184.2" y="219.5" transform="rotate(-90 184.2 219.5)">65</text>
<text x="232.5" y="220.6">5</text>
<text x="241.6" y="220.6">1</text>
<text x="247.7" y="220.6">SIL-027-CSDC-01</text>
<text x="276" y="220.7">Pie base columna de dirección SILVER V027, espesor 3mm</text>
<text x="387.8" y="220.6">0,23</text>
<text x="232.5" y="225.9">6</text>
<text x="241.6" y="225.9">1</text>
<text x="247.7" y="225.9">SIL-027-CSCI-01</text>
<text x="276" y="226">Pie base columna de dirección SILVER V027, espesor 3mm</text>
<text x="387.8" y="225.9">0,23</text>
<text x="232.5" y="231.2">7</text>
<text x="241.6" y="231.2">1</text>
<text x="247.7" y="231.2">SIL-027-CSCD-01</text>
<text x="276" y="231.3">Base fija de columna de dirección SILVER V027, espesor 3 mm</text>
<text x="387.8" y="231.2">3,48</text>
<text x="232.5" y="236.6">8</text>
<text x="241.6" y="236.6">4</text>
<text x="247.7" y="236.6">DIN929 M8</text>
<text x="276" y="236.6">Tuerca hexagonal para soldar</text>
<text x="387.8" y="236.6">0,01</text>
<text x="358.4" y="274.9">SIL-027-SSCD-01-MET04</text>
<text x="358.4" y="279.4">2582</text>
</g>
<g font-size="3.1">
<text x="312.7" y="246.8">Tolerancias para dimensiones lineales y angulares sin indicación individual</text>
<text x="312.7" y="250.4">de tolerancia, según ISO 2768-1:1989</text>
<text x="312.7" y="254">Zonas de rugosidad no especificada, Ra 3.2</text>
<text x="357.8" y="286.5">04</text>
<text x="377.6" y="285.6">A3</text>
<text x="396.9" y="285.9">2 /6</text>
</g>
<g font-size="2.4">
<text x="271.1" y="244.4">MATERIAL:</text>
<text x="271.2" y="252">ACABADO SUPERFICIAL:</text>
<text x="271.2" y="254.7">Cincado</text>
<text x="271.1" y="259.7">SCALE:</text>
<text x="350.4" y="260.8">DRAWN: Carlos Ruiz Madrigal</text>
<text x="391.1" y="260.6">31/03/2016</text>
<text x="350.5" y="267">CHECKED: Antonio Garcia</text>
<text x="391.2" y="266.7">02/12/2016</text>
<text x="350.5" y="271.4">DWG NO:</text>
<text x="350.7" y="276.9">Id. Ref:</text>
<text x="350.7" y="282.8">REV</text>
<text x="371.1" y="282.9">SIZE</text>
<text x="390.8" y="283">SHEET</text>
</g>
</svg>
